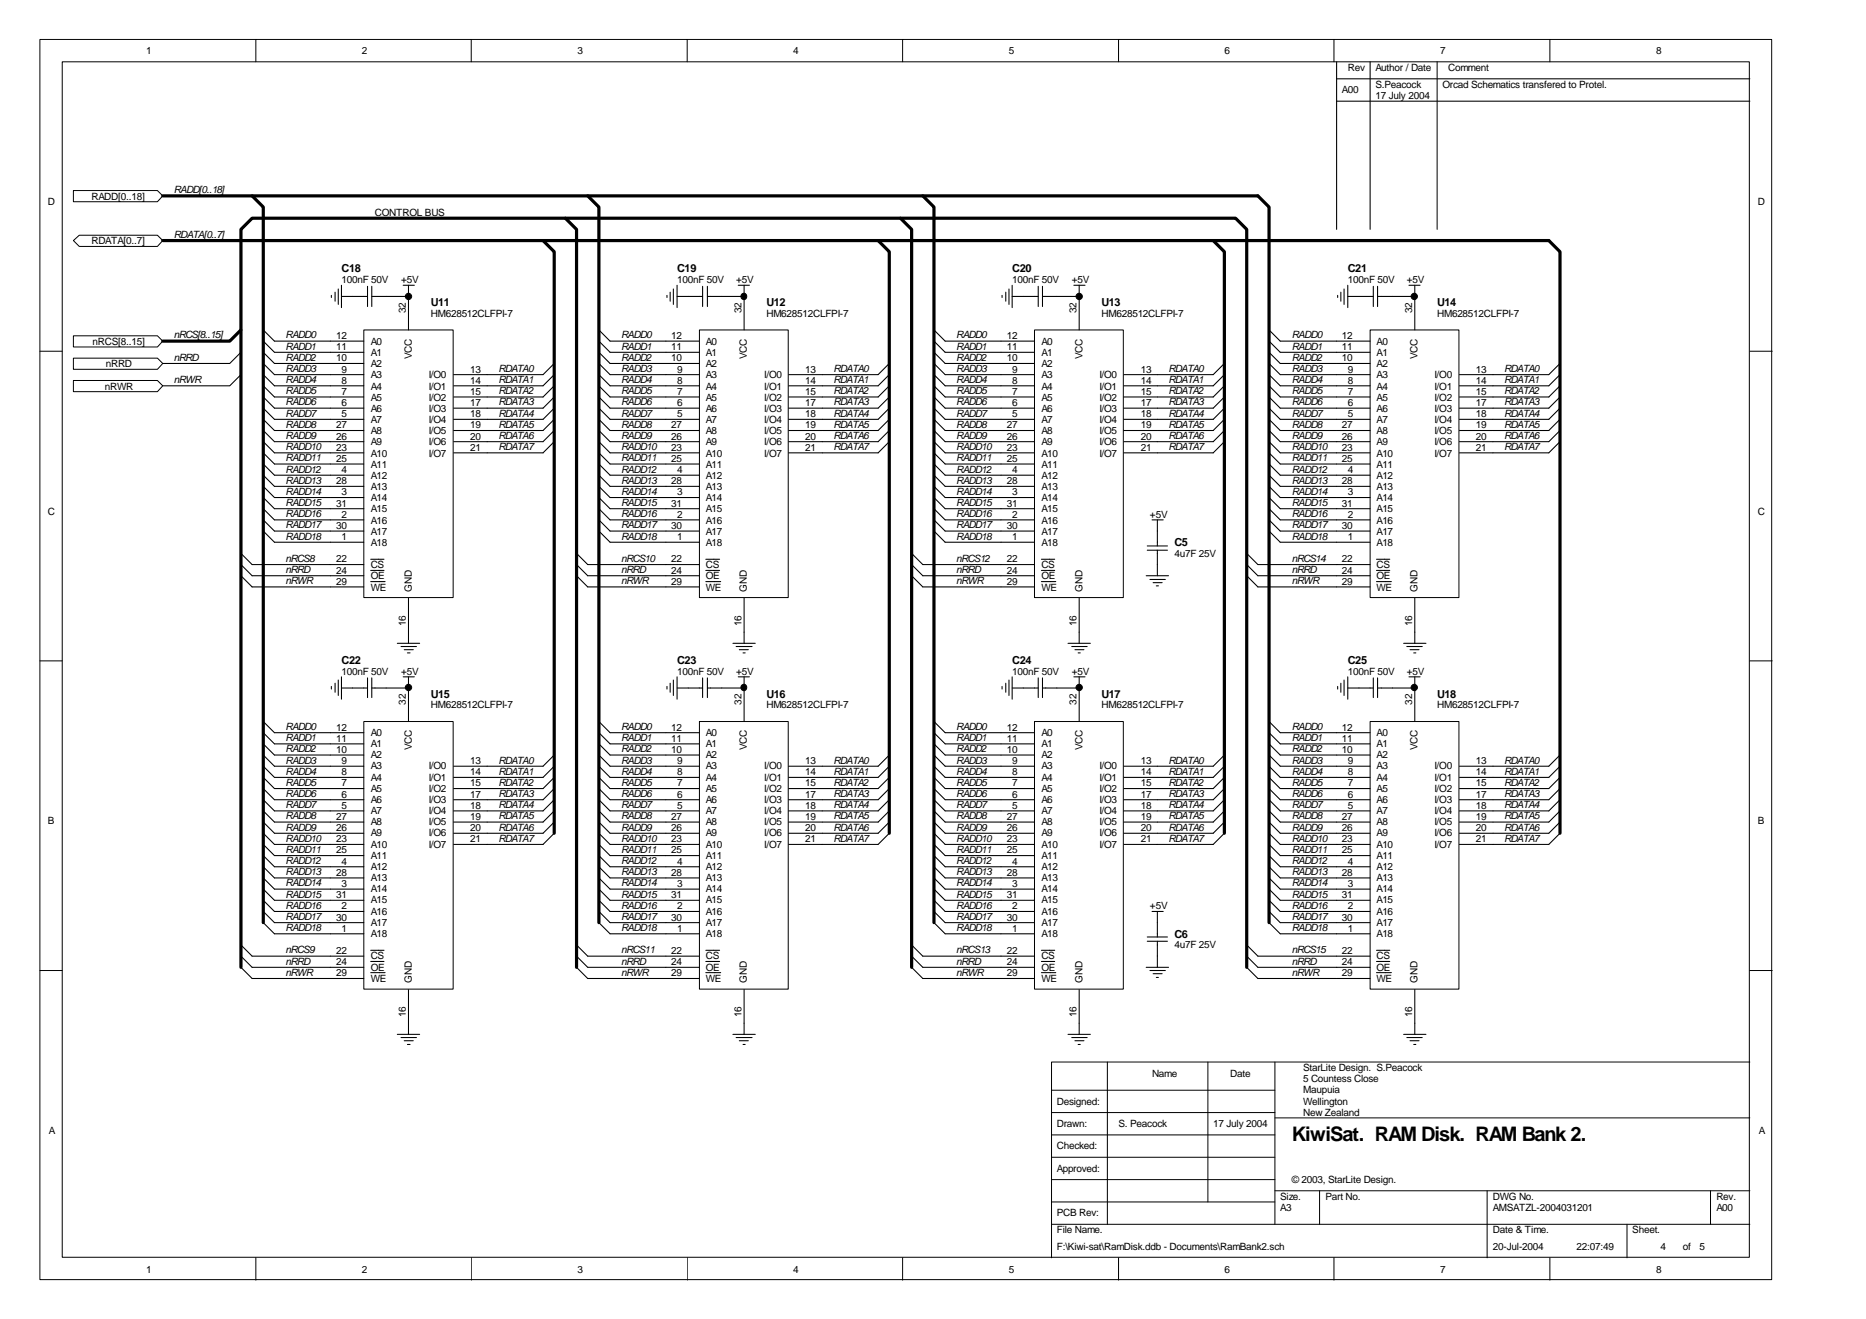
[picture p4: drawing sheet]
<svg xmlns="http://www.w3.org/2000/svg" width="297mm" height="210mm" viewBox="0 0 297 210" stroke-linecap="round" stroke-linejoin="round" font-family="sans-serif">
<g fill="none" stroke="#000" stroke-width=".16">
<path d="M6.3 6.3h275.7v197.3h-275.7zM9.9 9.8h268.6v190.3h-268.6zM40.7 6.3v3.5M75 6.3v3.5M109.4 6.3v3.5M143.7 6.3v3.5M178.1 6.3v3.5M212.3 6.3v3.5M228.8 9.8v26.7M246.7 6.3v3.5M6.3 55.9h3.6M278.6 55.9h3.5"/>
<path d="M6.3 105.2h3.6M278.6 105.2h3.5M6.3 154.4h3.6M278.6 154.4h3.5M167.4 173.5h35.5M167.4 177.1h35.5M176.3 169v25.8M192.3 169v22.3M202.9 177.9h75.7M202.9 169v25.8M278.6 169h-111.2v31.2M167.4 184.2h35.5"/>
<path d="M167.4 180.6h35.5M167.4 187.7h35.5M167.4 191.3h35.5M167.4 194.8h111.2M202.9 189.5h75.7M210.1 189.5v5.3M236.7 189.5v10.7M259 194.8v5.4M272.3 189.5v5.3M40.7 200.2v3.5M75 200.2v3.5M109.4 200.2v3.5"/>
<path d="M143.7 200.2v3.5M178.1 200.2v3.5M212.3 200.2v3.5M246.7 200.2v3.5"/>
</g>
<path d="M212.8 9.8v26.7M212.8 12.5h65.8M218.1 9.8v26.7" fill="none" stroke="#000" stroke-width=".17"/>
<g fill="#fff" stroke="#000" stroke-width=".16">
<path d="M11.7 38.3l.9-.9h12.5l.8 .9-.8 .9h-12.5z" fill-rule="evenodd"/>
<path d="M11.7 30.3h13.4l.8 .9-.8 .9h-13.4z" fill-rule="evenodd"/>
<path d="M11.7 53.4h13.4l.8 .9-.8 .9h-13.4z" fill-rule="evenodd"/>
<path d="M11.7 57h13.4l.8 .8-.8 1h-13.4z" fill-rule="evenodd"/>
<path d="M11.7 60.6h13.4l.8 .8-.8 .9h-13.4z" fill-rule="evenodd"/>
</g>
<path d="M58 52.6h14.1v42.5h-14.1z" fill="#fff"/>
<path d="M57.9 52.5h14.2v42.6h-14.2z" fill="none" stroke="#000" stroke-width=".16"/>
<g fill="none" stroke="#000" stroke-width=".17">
<path d="M41.9 52.5l1.8 1.8h14.2M41.9 54.3l1.8 1.8h14.2M41.9 56.1l1.8 1.7h14.2M41.9 57.8l1.8 1.8h14.2M41.9 59.6l1.8 1.8h14.2M52.7 47v.3M53.3 46.5v1.4M53.8 46v2.4M54.4 47.2h4.1M54.4 45.4v3.6M58.5 45.6v3.2M59.2 47.2h5.8"/>
<path d="M59.2 45.6v3.2M64.2 45.4h1.8M65 45.4v7.1M88.2 57.8l-1.8 1.8h-14.2M88.2 59.6l-1.8 1.8h-14.2M41.9 61.4l1.8 1.8h14.2M41.9 63.2l1.8 1.8h14.2M41.9 65l1.8 1.7h14.2M41.9 66.7l1.8 1.8h14.2M41.9 68.5l1.8 1.8h14.2M41.9 70.3l1.8 1.8h14.2M41.9 72.1l1.8 1.7h14.2"/>
<path d="M41.9 73.8l1.8 1.8h14.2M41.9 75.6l1.8 1.8h14.2M41.9 77.4l1.8 1.8h14.2M41.9 79.2l1.8 1.8h14.2M88.2 61.4l-1.8 1.8h-14.2M88.2 63.2l-1.8 1.8h-14.2M88.2 65l-1.8 1.7h-14.2M88.2 66.7l-1.8 1.8h-14.2M88.2 68.5l-1.8 1.8h-14.2M88.2 70.3l-1.8 1.8h-14.2M38.4 88.1l1.7 1.7h17.8M40.1 93.4h17.8"/>
<path d="M40.1 91.6h17.8M41.9 81l1.8 1.7h14.2M41.9 82.7l1.8 1.8h14.2M41.9 84.5l1.8 1.8h14.2M59 89h2.1M59 92.6h2.3M59 90.8h2.1M65 95.2v7.2M63.2 102.4h3.6M63.8 102.9h2.5M64.3 103.4h1.5M64.9 103.9h.4"/>
</g>
<path d="M25.9 38.3h220.6M25.9 31.2h174.3M40.1 31.2l1.8 1.7v113.9M86.4 38.3l1.8 1.8v92.5" fill="none" stroke="#000" stroke-width=".51"/>
<path d="M111.4 52.6h14.1v42.5h-14.1z" fill="#fff"/>
<path d="M111.3 52.5h14.2v42.6h-14.2z" fill="none" stroke="#000" stroke-width=".16"/>
<g fill="none" stroke="#000" stroke-width=".17">
<path d="M95.3 52.5l1.8 1.8h14.2M95.3 54.3l1.8 1.8h14.2M95.3 56.1l1.8 1.7h14.2M95.3 57.8l1.8 1.8h14.2M95.3 59.6l1.8 1.8h14.2M106.2 47v.3M106.7 46.5v1.4M107.2 46v2.4M107.8 47.2h4M107.8 45.4v3.6M111.8 45.6v3.2M112.6 47.2h5.8"/>
<path d="M112.6 45.6v3.2M117.5 45.4h1.8M118.4 45.4v7.1M141.6 57.8l-1.8 1.8h-14.2M141.6 59.6l-1.8 1.8h-14.2M95.3 61.4l1.8 1.8h14.2M95.3 63.2l1.8 1.8h14.2M95.3 65l1.8 1.7h14.2M95.3 66.7l1.8 1.8h14.2M95.3 68.5l1.8 1.8h14.2M95.3 70.3l1.8 1.8h14.2M95.3 72.1l1.8 1.7h14.2"/>
<path d="M95.3 73.8l1.8 1.8h14.2M95.3 75.6l1.8 1.8h14.2M95.3 77.4l1.8 1.8h14.2M95.3 79.2l1.8 1.8h14.2M141.6 61.4l-1.8 1.8h-14.2M141.6 63.2l-1.8 1.8h-14.2M141.6 65l-1.8 1.7h-14.2M141.6 66.7l-1.8 1.8h-14.2M141.6 68.5l-1.8 1.8h-14.2M141.6 70.3l-1.8 1.8h-14.2M91.8 88.1l1.8 1.7h17.7M93.6 93.4h17.7"/>
<path d="M93.6 91.6h17.7M95.3 81l1.8 1.7h14.2M95.3 82.7l1.8 1.8h14.2M95.3 84.5l1.8 1.8h14.2M112.4 89h2.2M112.4 92.6h2.3M112.4 90.8h2.2M118.4 95.2v7.2M116.7 102.4h3.5M117.2 102.9h2.5M117.7 103.4h1.4M118.3 103.9h.3"/>
</g>
<path d="M93.6 31.2l1.7 1.7v113.9M139.8 38.3l1.8 1.8v92.5" fill="none" stroke="#000" stroke-width=".51"/>
<path d="M164.8 52.6h14v42.5h-14z" fill="#fff"/>
<path d="M164.7 52.5h14.1v42.6h-14.1z" fill="none" stroke="#000" stroke-width=".16"/>
<g fill="none" stroke="#000" stroke-width=".17">
<path d="M148.7 52.5l1.8 1.8h14.2M148.7 54.3l1.8 1.8h14.2M148.7 56.1l1.8 1.7h14.2M148.7 57.8l1.8 1.8h14.2M148.7 59.6l1.8 1.8h14.2M159.5 47v.3M160.1 46.5v1.4M160.6 46v2.4M161.1 47.2h4.2M161.1 45.4v3.6M165.3 45.6v3.2M165.9 47.2h5.9"/>
<path d="M165.9 45.6v3.2M170.9 45.4h1.8M171.8 45.4v7.1M194.9 57.8l-1.8 1.8h-14.2M194.9 59.6l-1.8 1.8h-14.2M148.7 61.4l1.8 1.8h14.2M148.7 63.2l1.8 1.8h14.2M148.7 65l1.8 1.7h14.2M148.7 66.7l1.8 1.8h14.2M148.7 68.5l1.8 1.8h14.2M148.7 70.3l1.8 1.8h14.2M148.7 72.1l1.8 1.7h14.2"/>
<path d="M148.7 73.8l1.8 1.8h14.2M148.7 75.6l1.8 1.8h14.2M148.7 77.4l1.8 1.8h14.2M148.7 79.2l1.8 1.8h14.2M194.9 61.4l-1.8 1.8h-14.2M194.9 63.2l-1.8 1.8h-14.2M194.9 65l-1.8 1.7h-14.2M194.9 66.7l-1.8 1.8h-14.2M194.9 68.5l-1.8 1.8h-14.2M194.9 70.3l-1.8 1.8h-14.2M145.1 88.1l1.8 1.7h17.8M146.9 93.4h17.8"/>
<path d="M146.9 91.6h17.8M148.7 81l1.8 1.7h14.2M148.7 82.7l1.8 1.8h14.2M148.7 84.5l1.8 1.8h14.2M165.8 89h2.1M165.8 92.6h2.3M165.8 90.8h2.1M171.8 95.2v7.2M170 102.4h3.6M170.6 102.9h2.5M171.1 103.4h1.5M171.6 103.9h.4"/>
</g>
<path d="M146.9 31.2l1.8 1.7v113.9M193.1 38.3l1.8 1.8v92.5" fill="none" stroke="#000" stroke-width=".51"/>
<path d="M218.2 52.6h14v42.5h-14z" fill="#fff"/>
<path d="M218.1 52.5h14.1v42.6h-14.1z" fill="none" stroke="#000" stroke-width=".16"/>
<g fill="none" stroke="#000" stroke-width=".17">
<path d="M38.4 56.1l-1.8 1.7h-10.7M38.4 59.6l-1.8 1.8h-10.7M202 52.5l1.8 1.8h14.3M202 54.3l1.8 1.8h14.3M202 56.1l1.8 1.7h14.3M202 57.8l1.8 1.8h14.3M202 59.6l1.8 1.8h14.3M212.9 47v.3M213.4 46.5v1.4M214 46v2.4M214.5 47.2h4.1M214.5 45.4v3.6"/>
<path d="M218.6 45.6v3.2M219.3 47.2h5.9M219.3 45.6v3.2M224.3 45.4h1.8M225.2 45.4v7.1M248.3 57.8l-1.8 1.8h-14.2M248.3 59.6l-1.8 1.8h-14.2M202 61.4l1.8 1.8h14.3M202 63.2l1.8 1.8h14.3M202 65l1.8 1.7h14.3M202 66.7l1.8 1.8h14.3M202 68.5l1.8 1.8h14.3"/>
<path d="M202 70.3l1.8 1.8h14.3M202 72.1l1.8 1.7h14.3M202 73.8l1.8 1.8h14.3M202 75.6l1.8 1.8h14.3M202 77.4l1.8 1.8h14.3M202 79.2l1.8 1.8h14.3M248.3 61.4l-1.8 1.8h-14.2M248.3 63.2l-1.8 1.8h-14.2M248.3 65l-1.8 1.7h-14.2M248.3 66.7l-1.8 1.8h-14.2M248.3 68.5l-1.8 1.8h-14.2M248.3 70.3l-1.8 1.8h-14.2"/>
<path d="M38.4 89.8l1.7 1.8M38.4 91.6l1.7 1.8M91.8 89.8l1.8 1.8M91.8 91.6l1.8 1.8M145.1 89.8l1.8 1.8M145.1 91.6l1.8 1.8M198.5 88.1l1.7 1.7h17.9M198.5 91.6l1.7 1.8h17.9M198.5 89.8l1.7 1.8h17.9M202 81l1.8 1.7h14.3M202 82.7l1.8 1.8h14.3M202 84.5l1.8 1.8h14.3"/>
<path d="M219.1 89h2.1M219.1 92.6h2.4M219.1 90.8h2.1M225.2 95.2v7.2M223.4 102.4h3.6M223.9 102.9h2.5M224.5 103.4h1.4M225 103.9h.4"/>
</g>
<path d="M90 34.7l1.8 1.8v117.4M143.3 34.7l1.8 1.8v117.4M200.2 31.2l1.8 1.7v113.9M246.5 38.3l1.8 1.8v92.5M38.4 52.5l-1.8 1.8h-10.7M38.4 153.9v-117.4l1.7-1.8h156.6l1.8 1.8v117.4" fill="none" stroke="#000" stroke-width=".51"/>
<path d="M58 114.9h14.1v42.5h-14.1z" fill="#fff"/>
<path d="M57.9 114.8h14.2v42.6h-14.2z" fill="none" stroke="#000" stroke-width=".16"/>
<g fill="none" stroke="#000" stroke-width=".17">
<path d="M41.9 114.8l1.8 1.8h14.2M41.9 116.6l1.8 1.8h14.2M41.9 118.4l1.8 1.8h14.2M52.7 109.2v.5M53.3 108.7v1.5M53.8 108.2v2.5M54.4 109.5h4.1M54.4 107.7v3.6M58.5 107.9v3.1M59.2 109.5h5.8M59.2 107.9v3.1M64.2 107.7h1.8"/>
<path d="M65 107.7v7.1M41.9 120.2l1.8 1.7h14.2M41.9 121.9l1.8 1.8h14.2M41.9 123.7l1.8 1.8h14.2M41.9 125.5l1.8 1.8h14.2M41.9 127.3l1.8 1.7h14.2M41.9 129l1.8 1.8h14.2M41.9 130.8l1.8 1.8h14.2M41.9 132.6l1.8 1.8h14.2M41.9 134.4l1.8 1.8h14.2M41.9 136.2l1.8 1.7h14.2M41.9 137.9l1.8 1.8h14.2"/>
<path d="M41.9 139.7l1.8 1.8h14.2M88.2 120.2l-1.8 1.7h-14.2M88.2 121.9l-1.8 1.8h-14.2M88.2 123.7l-1.8 1.8h-14.2M88.2 125.5l-1.8 1.8h-14.2M88.2 127.3l-1.8 1.7h-14.2M88.2 129l-1.8 1.8h-14.2M88.2 130.8l-1.8 1.8h-14.2M88.2 132.6l-1.8 1.8h-14.2M38.4 150.4l1.7 1.8h17.8M40.1 155.7h17.8M40.1 153.9h17.8"/>
<path d="M41.9 141.5l1.8 1.8h14.2M41.9 143.3l1.8 1.7h14.2M41.9 145l1.8 1.8h14.2M41.9 146.8l1.8 1.8h14.2M59 151.2h2.1M59 154.8h2.3M59 153h2.1M65 157.5v7.1M63.2 164.6h3.6M63.8 165.1h2.5M64.3 165.6h1.5M64.9 166.2h.4"/>
</g>
<path d="M111.4 114.9h14.1v42.5h-14.1z" fill="#fff"/>
<path d="M111.3 114.8h14.2v42.6h-14.2z" fill="none" stroke="#000" stroke-width=".16"/>
<g fill="none" stroke="#000" stroke-width=".17">
<path d="M95.3 114.8l1.8 1.8h14.2M95.3 116.6l1.8 1.8h14.2M95.3 118.4l1.8 1.8h14.2M106.2 109.2v.5M106.7 108.7v1.5M107.2 108.2v2.5M107.8 109.5h4M107.8 107.7v3.6M111.8 107.9v3.1M112.6 109.5h5.8M112.6 107.9v3.1M117.5 107.7h1.8"/>
<path d="M118.4 107.7v7.1M95.3 120.2l1.8 1.7h14.2M95.3 121.9l1.8 1.8h14.2M95.3 123.7l1.8 1.8h14.2M95.3 125.5l1.8 1.8h14.2M95.3 127.3l1.8 1.7h14.2M95.3 129l1.8 1.8h14.2M95.3 130.8l1.8 1.8h14.2M95.3 132.6l1.8 1.8h14.2M95.3 134.4l1.8 1.8h14.2M95.3 136.2l1.8 1.7h14.2M95.3 137.9l1.8 1.8h14.2"/>
<path d="M95.3 139.7l1.8 1.8h14.2M141.6 120.2l-1.8 1.7h-14.2M141.6 121.9l-1.8 1.8h-14.2M141.6 123.7l-1.8 1.8h-14.2M141.6 125.5l-1.8 1.8h-14.2M141.6 127.3l-1.8 1.7h-14.2M141.6 129l-1.8 1.8h-14.2M141.6 130.8l-1.8 1.8h-14.2M141.6 132.6l-1.8 1.8h-14.2M91.8 150.4l1.8 1.8h17.7M93.6 155.7h17.7M93.6 153.9h17.7"/>
<path d="M95.3 141.5l1.8 1.8h14.2M95.3 143.3l1.8 1.7h14.2M95.3 145l1.8 1.8h14.2M95.3 146.8l1.8 1.8h14.2M112.4 151.2h2.2M112.4 154.8h2.3M112.4 153h2.2M118.4 157.5v7.1M116.7 164.6h3.5M117.2 165.1h2.5M117.7 165.6h1.4M118.3 166.2h.3"/>
</g>
<path d="M164.8 114.9h14v42.5h-14z" fill="#fff"/>
<path d="M164.7 114.8h14.1v42.6h-14.1z" fill="none" stroke="#000" stroke-width=".16"/>
<g fill="none" stroke="#000" stroke-width=".17">
<path d="M148.7 114.8l1.8 1.8h14.2M148.7 116.6l1.8 1.8h14.2M148.7 118.4l1.8 1.8h14.2M159.5 109.2v.5M160.1 108.7v1.5M160.6 108.2v2.5M161.1 109.5h4.2M161.1 107.7v3.6M165.3 107.9v3.1M165.9 109.5h5.9M165.9 107.9v3.1M170.9 107.7h1.8"/>
<path d="M171.8 107.7v7.1M148.7 120.2l1.8 1.7h14.2M148.7 121.9l1.8 1.8h14.2M148.7 123.7l1.8 1.8h14.2M148.7 125.5l1.8 1.8h14.2M148.7 127.3l1.8 1.7h14.2M148.7 129l1.8 1.8h14.2M148.7 130.8l1.8 1.8h14.2M148.7 132.6l1.8 1.8h14.2M148.7 134.4l1.8 1.8h14.2M148.7 136.2l1.8 1.7h14.2M148.7 137.9l1.8 1.8h14.2"/>
<path d="M148.7 139.7l1.8 1.8h14.2M194.9 120.2l-1.8 1.7h-14.2M194.9 121.9l-1.8 1.8h-14.2M194.9 123.7l-1.8 1.8h-14.2M194.9 125.5l-1.8 1.8h-14.2M194.9 127.3l-1.8 1.7h-14.2M194.9 129l-1.8 1.8h-14.2M194.9 130.8l-1.8 1.8h-14.2M194.9 132.6l-1.8 1.8h-14.2M145.1 150.4l1.8 1.8h17.8M146.9 155.7h17.8M146.9 153.9h17.8"/>
<path d="M148.7 141.5l1.8 1.8h14.2M148.7 143.3l1.8 1.7h14.2M148.7 145l1.8 1.8h14.2M148.7 146.8l1.8 1.8h14.2M165.8 151.2h2.1M165.8 154.8h2.3M165.8 153h2.1M171.8 157.5v7.1M170 164.6h3.6M170.6 165.1h2.5M171.1 165.6h1.5M171.6 166.2h.4"/>
</g>
<path d="M218.2 114.9h14v42.5h-14z" fill="#fff"/>
<path d="M218.1 114.8h14.1v42.6h-14.1z" fill="none" stroke="#000" stroke-width=".16"/>
<g fill="none" stroke="#000" stroke-width=".17">
<path d="M212.8 16.1h65.8M182.5 91.6h3.5M182.6 87.6h3.2M182.6 86.9h3.2M183 92.2h2.5M183.4 82.7h1.8M183.6 92.7h1.4M184.1 93.2h.3M184.2 82.7v4.2M184.2 87.6v4M202 114.8l1.8 1.8h14.3M202 116.6l1.8 1.8h14.3"/>
<path d="M202 118.4l1.8 1.8h14.3M212.9 109.2v.5M213.4 108.7v1.5M214 108.2v2.5M214.5 109.5h4.1M214.5 107.7v3.6M218.6 107.9v3.1M219.3 109.5h5.9M219.3 107.9v3.1M224.3 107.7h1.8M225.2 107.7v7.1M202 120.2l1.8 1.7h14.3"/>
<path d="M202 121.9l1.8 1.8h14.3M202 123.7l1.8 1.8h14.3M202 125.5l1.8 1.8h14.3M202 127.3l1.8 1.7h14.3M202 129l1.8 1.8h14.3M202 130.8l1.8 1.8h14.3M202 132.6l1.8 1.8h14.3M202 134.4l1.8 1.8h14.3M202 136.2l1.8 1.7h14.3M202 137.9l1.8 1.8h14.3M202 139.7l1.8 1.8h14.3M248.3 120.2l-1.8 1.7h-14.2"/>
<path d="M248.3 121.9l-1.8 1.8h-14.2M248.3 123.7l-1.8 1.8h-14.2M248.3 125.5l-1.8 1.8h-14.2M248.3 127.3l-1.8 1.7h-14.2M248.3 129l-1.8 1.8h-14.2M248.3 130.8l-1.8 1.8h-14.2M248.3 132.6l-1.8 1.8h-14.2M38.4 152.2l1.7 1.7M38.4 153.9l1.7 1.8M91.8 152.2l1.8 1.7M91.8 153.9l1.8 1.8M145.1 152.2l1.8 1.7"/>
<path d="M145.1 153.9l1.8 1.8M182.5 153.9h3.5M182.6 149.8h3.2M182.6 149.1h3.2M183 154.4h2.5M183.4 145h1.8M183.6 155h1.4M184.1 155.5h.3M184.2 145v4.1M184.2 149.8v4.1M198.5 150.4l1.7 1.8h17.9M198.5 153.9l1.7 1.8h17.9"/>
<path d="M198.5 152.2l1.7 1.7h17.9M202 141.5l1.8 1.8h14.3M202 143.3l1.8 1.7h14.3M202 145l1.8 1.8h14.3M202 146.8l1.8 1.8h14.3M219.1 151.2h2.1M219.1 154.8h2.4M219.1 153h2.1M225.2 157.5v7.1M223.4 164.6h3.6M223.9 165.1h2.5M224.5 165.6h1.4"/>
<path d="M225 166.2h.4"/>
</g>
<g fill="#000" stroke="#000" stroke-width=".16">
<circle cx="65" cy="47.2" r=".5"/>
<circle cx="118.4" cy="47.2" r=".49"/>
<circle cx="171.8" cy="47.2" r=".5"/>
<circle cx="225.1" cy="47.2" r=".5"/>
<circle cx="65" cy="109.4" r=".5"/>
<circle cx="118.4" cy="109.4" r=".49"/>
<circle cx="171.8" cy="109.4" r=".5"/>
<circle cx="225.1" cy="109.4" r=".5"/>
</g>
<text font-size="3.2" x="205.7" y="181.5">KiwiSat. RAM Disk. RAM Bank 2.</text>
<g font-size="1.8">
<text x="54.4" y="43.4">C18</text>
<text x="107.8" y="43.4">C19</text>
<text x="161.1" y="43.4">C20</text>
<text x="214.5" y="43.4">C21</text>
<text x="68.6" y="48.7">U11</text>
<text x="122" y="48.7">U12</text>
<text x="175.3" y="48.7">U13</text>
<text x="228.8" y="48.7">U14</text>
<text x="186.9" y="87">C5</text>
<text x="54.4" y="105.7">C22</text>
<text x="107.8" y="105.7">C23</text>
<text x="161.1" y="105.7">C24</text>
<text x="214.5" y="105.7">C25</text>
<text x="68.6" y="111">U15</text>
<text x="122" y="111">U16</text>
<text x="175.3" y="111">U17</text>
<text x="228.8" y="111">U18</text>
<text x="186.9" y="149.2">C6</text>
</g>
<g font-size="1.6">
<text x="23.3" y="8.7">1</text>
<text x="57.6" y="8.7">2</text>
<text x="91.9" y="8.7">3</text>
<text x="126.2" y="8.7">4</text>
<text x="160.6" y="8.7">5</text>
<text x="194.9" y="8.7">6</text>
<text x="214.5" y="11.3">Rev</text>
<text x="218.9" y="11.3">Author / Date</text>
<text x="229.3" y="8.7">7</text>
<text x="230.5" y="11.3">Comment</text>
<text x="263.7" y="8.7">8</text>
<text x="213.6" y="14.8">A00</text>
<text x="218.9" y="14">S.Peacock</text>
<text x="218.9" y="15.8">17 July 2004</text>
<text x="229.6" y="14">Orcad Schematics transfered to Protel.</text>
<text x="7.6" y="32.6">D</text>
<text x="14.6" y="31.8">RADD[0..18]</text>
<text x="27.7" y="30.7">RADD[0..18]</text>
<text x="59.7" y="34.4">CONTROL BUS</text>
<text x="279.8" y="32.6">D</text>
<text x="14.6" y="38.9">RDATA[0..7]</text>
<text x="27.7" y="37.9">RDATA[0..7]</text>
<text x="54.4" y="45.1">100nF 50V</text>
<text x="63.8" y="45.1">+5V</text>
<text x="107.8" y="45.1">100nF 50V</text>
<text x="117.2" y="45.1">+5V</text>
<text x="161.1" y="45.1">100nF 50V</text>
<text x="170.6" y="45.1">+5V</text>
<text x="214.5" y="45.1">100nF 50V</text>
<text x="223.9" y="45.1">+5V</text>
<text x="27.7" y="53.9">nRCS[8..15]</text>
<text x="45.5" y="53.9">RADD0</text>
<text x="53.5" y="53.9">12</text>
<text x="64.6" y="49.9" transform="rotate(-90 64.6 49.9)">32</text>
<text x="68.6" y="50.4">HM628512CLFPI-7</text>
<text x="98.9" y="53.9">RADD0</text>
<text x="106.8" y="53.9">12</text>
<text x="118" y="49.9" transform="rotate(-90 118 49.9)">32</text>
<text x="122" y="50.4">HM628512CLFPI-7</text>
<text x="152.2" y="53.9">RADD0</text>
<text x="160.3" y="53.9">12</text>
<text x="171.4" y="49.9" transform="rotate(-90 171.4 49.9)">32</text>
<text x="175.3" y="50.4">HM628512CLFPI-7</text>
<text x="205.7" y="53.9">RADD0</text>
<text x="213.6" y="53.9">12</text>
<text x="224.8" y="49.9" transform="rotate(-90 224.8 49.9)">32</text>
<text x="228.8" y="50.4">HM628512CLFPI-7</text>
<text x="14.7" y="54.9">nRCS[8..15]</text>
<text x="16.8" y="58.4">nRRD</text>
<text x="27.7" y="57.4">nRRD</text>
<text x="45.5" y="55.6">RADD1</text>
<text x="45.5" y="57.4">RADD2</text>
<text x="45.5" y="59.2">RADD3</text>
<text x="53.5" y="55.7">11</text>
<text x="53.5" y="57.5">10</text>
<text x="54.4" y="59.3">9</text>
<text x="59" y="54.9">A0</text>
<text x="59" y="56.7">A1</text>
<text x="59" y="58.4">A2</text>
<text x="65.5" y="57.2" transform="rotate(-90 65.5 57.2)">VCC</text>
<text x="74.8" y="59.3">13</text>
<text x="79.3" y="59.2">RDATA0</text>
<text x="98.9" y="55.6">RADD1</text>
<text x="98.9" y="57.4">RADD2</text>
<text x="98.9" y="59.2">RADD3</text>
<text x="106.8" y="55.7">11</text>
<text x="106.8" y="57.5">10</text>
<text x="107.8" y="59.3">9</text>
<text x="112.4" y="54.9">A0</text>
<text x="112.4" y="56.7">A1</text>
<text x="112.4" y="58.4">A2</text>
<text x="118.9" y="57.2" transform="rotate(-90 118.9 57.2)">VCC</text>
<text x="128.2" y="59.3">13</text>
<text x="132.7" y="59.2">RDATA0</text>
<text x="152.2" y="55.6">RADD1</text>
<text x="152.2" y="57.4">RADD2</text>
<text x="152.2" y="59.2">RADD3</text>
<text x="160.3" y="55.7">11</text>
<text x="160.3" y="57.5">10</text>
<text x="161.1" y="59.3">9</text>
<text x="165.8" y="54.9">A0</text>
<text x="165.8" y="56.7">A1</text>
<text x="165.8" y="58.4">A2</text>
<text x="172.3" y="57.2" transform="rotate(-90 172.3 57.2)">VCC</text>
<text x="181.6" y="59.3">13</text>
<text x="186" y="59.2">RDATA0</text>
<text x="205.7" y="55.6">RADD1</text>
<text x="205.7" y="57.4">RADD2</text>
<text x="205.7" y="59.2">RADD3</text>
<text x="213.6" y="55.7">11</text>
<text x="213.6" y="57.5">10</text>
<text x="214.5" y="59.3">9</text>
<text x="219.1" y="54.9">A0</text>
<text x="219.1" y="56.7">A1</text>
<text x="219.1" y="58.4">A2</text>
<text x="225.6" y="57.2" transform="rotate(-90 225.6 57.2)">VCC</text>
<text x="234.9" y="59.3">13</text>
<text x="239.4" y="59.2">RDATA0</text>
<text x="16.7" y="62">nRWR</text>
<text x="27.7" y="61">nRWR</text>
<text x="45.5" y="61">RADD4</text>
<text x="45.5" y="62.8">RADD5</text>
<text x="45.5" y="64.5">RADD6</text>
<text x="54.4" y="61.1">8</text>
<text x="54.4" y="62.8">7</text>
<text x="54.4" y="64.6">6</text>
<text x="59" y="60.2">A3</text>
<text x="59" y="62">A4</text>
<text x="59" y="63.8">A5</text>
<text x="59" y="65.5">A6</text>
<text x="68.2" y="60.2">I/O0</text>
<text x="68.2" y="62">I/O1</text>
<text x="68.2" y="63.8">I/O2</text>
<text x="68.2" y="65.5">I/O3</text>
<text x="74.8" y="61.1">14</text>
<text x="74.8" y="62.8">15</text>
<text x="74.8" y="64.6">17</text>
<text x="79.3" y="61">RDATA1</text>
<text x="79.3" y="62.8">RDATA2</text>
<text x="79.3" y="64.5">RDATA3</text>
<text x="98.9" y="61">RADD4</text>
<text x="98.9" y="62.8">RADD5</text>
<text x="98.9" y="64.5">RADD6</text>
<text x="107.8" y="61.1">8</text>
<text x="107.8" y="62.8">7</text>
<text x="107.8" y="64.6">6</text>
<text x="112.4" y="60.2">A3</text>
<text x="112.4" y="62">A4</text>
<text x="112.4" y="63.8">A5</text>
<text x="112.4" y="65.5">A6</text>
<text x="121.7" y="60.2">I/O0</text>
<text x="121.7" y="62">I/O1</text>
<text x="121.7" y="63.8">I/O2</text>
<text x="121.7" y="65.5">I/O3</text>
<text x="128.2" y="61.1">14</text>
<text x="128.2" y="62.8">15</text>
<text x="128.2" y="64.6">17</text>
<text x="132.7" y="61">RDATA1</text>
<text x="132.7" y="62.8">RDATA2</text>
<text x="132.7" y="64.5">RDATA3</text>
<text x="152.2" y="61">RADD4</text>
<text x="152.2" y="62.8">RADD5</text>
<text x="152.2" y="64.5">RADD6</text>
<text x="161.1" y="61.1">8</text>
<text x="161.1" y="62.8">7</text>
<text x="161.1" y="64.6">6</text>
<text x="165.8" y="60.2">A3</text>
<text x="165.8" y="62">A4</text>
<text x="165.8" y="63.8">A5</text>
<text x="165.8" y="65.5">A6</text>
<text x="175" y="60.2">I/O0</text>
<text x="175" y="62">I/O1</text>
<text x="175" y="63.8">I/O2</text>
<text x="175" y="65.5">I/O3</text>
<text x="181.6" y="61.1">14</text>
<text x="181.6" y="62.8">15</text>
<text x="181.6" y="64.6">17</text>
<text x="186" y="61">RDATA1</text>
<text x="186" y="62.8">RDATA2</text>
<text x="186" y="64.5">RDATA3</text>
<text x="205.7" y="61">RADD4</text>
<text x="205.7" y="62.8">RADD5</text>
<text x="205.7" y="64.5">RADD6</text>
<text x="214.5" y="61.1">8</text>
<text x="214.5" y="62.8">7</text>
<text x="214.5" y="64.6">6</text>
<text x="219.1" y="60.2">A3</text>
<text x="219.1" y="62">A4</text>
<text x="219.1" y="63.8">A5</text>
<text x="219.1" y="65.5">A6</text>
<text x="228.3" y="60.2">I/O0</text>
<text x="228.3" y="62">I/O1</text>
<text x="228.3" y="63.8">I/O2</text>
<text x="228.3" y="65.5">I/O3</text>
<text x="234.9" y="61.1">14</text>
<text x="234.9" y="62.8">15</text>
<text x="234.9" y="64.6">17</text>
<text x="239.4" y="61">RDATA1</text>
<text x="239.4" y="62.8">RDATA2</text>
<text x="239.4" y="64.5">RDATA3</text>
<text x="45.5" y="66.3">RADD7</text>
<text x="45.5" y="68.1">RADD8</text>
<text x="45.5" y="69.9">RADD9</text>
<text x="45.5" y="71.6">RADD10</text>
<text x="53.5" y="68.2">27</text>
<text x="53.5" y="69.9">26</text>
<text x="53.5" y="71.7">23</text>
<text x="54.4" y="66.4">5</text>
<text x="59" y="67.3">A7</text>
<text x="59" y="69.1">A8</text>
<text x="59" y="70.9">A9</text>
<text x="68.2" y="67.3">I/O4</text>
<text x="68.2" y="69.1">I/O5</text>
<text x="68.2" y="70.9">I/O6</text>
<text x="74.8" y="66.4">18</text>
<text x="74.8" y="68.2">19</text>
<text x="74.8" y="69.9">20</text>
<text x="74.8" y="71.7">21</text>
<text x="79.3" y="66.3">RDATA4</text>
<text x="79.3" y="68.1">RDATA5</text>
<text x="79.3" y="69.9">RDATA6</text>
<text x="79.3" y="71.6">RDATA7</text>
<text x="98.9" y="66.3">RADD7</text>
<text x="98.9" y="68.1">RADD8</text>
<text x="98.9" y="69.9">RADD9</text>
<text x="98.9" y="71.6">RADD10</text>
<text x="106.8" y="68.2">27</text>
<text x="106.8" y="69.9">26</text>
<text x="106.8" y="71.7">23</text>
<text x="107.8" y="66.4">5</text>
<text x="112.4" y="67.3">A7</text>
<text x="112.4" y="69.1">A8</text>
<text x="112.4" y="70.9">A9</text>
<text x="121.7" y="67.3">I/O4</text>
<text x="121.7" y="69.1">I/O5</text>
<text x="121.7" y="70.9">I/O6</text>
<text x="128.2" y="66.4">18</text>
<text x="128.2" y="68.2">19</text>
<text x="128.2" y="69.9">20</text>
<text x="128.2" y="71.7">21</text>
<text x="132.7" y="66.3">RDATA4</text>
<text x="132.7" y="68.1">RDATA5</text>
<text x="132.7" y="69.9">RDATA6</text>
<text x="132.7" y="71.6">RDATA7</text>
<text x="152.2" y="66.3">RADD7</text>
<text x="152.2" y="68.1">RADD8</text>
<text x="152.2" y="69.9">RADD9</text>
<text x="152.2" y="71.6">RADD10</text>
<text x="160.3" y="68.2">27</text>
<text x="160.3" y="69.9">26</text>
<text x="160.3" y="71.7">23</text>
<text x="161.1" y="66.4">5</text>
<text x="165.8" y="67.3">A7</text>
<text x="165.8" y="69.1">A8</text>
<text x="165.8" y="70.9">A9</text>
<text x="175" y="67.3">I/O4</text>
<text x="175" y="69.1">I/O5</text>
<text x="175" y="70.9">I/O6</text>
<text x="181.6" y="66.4">18</text>
<text x="181.6" y="68.2">19</text>
<text x="181.6" y="69.9">20</text>
<text x="181.6" y="71.7">21</text>
<text x="186" y="66.3">RDATA4</text>
<text x="186" y="68.1">RDATA5</text>
<text x="186" y="69.9">RDATA6</text>
<text x="186" y="71.6">RDATA7</text>
<text x="205.7" y="66.3">RADD7</text>
<text x="205.7" y="68.1">RADD8</text>
<text x="205.7" y="69.9">RADD9</text>
<text x="205.7" y="71.6">RADD10</text>
<text x="213.6" y="68.2">27</text>
<text x="213.6" y="69.9">26</text>
<text x="213.6" y="71.7">23</text>
<text x="214.5" y="66.4">5</text>
<text x="219.1" y="67.3">A7</text>
<text x="219.1" y="69.1">A8</text>
<text x="219.1" y="70.9">A9</text>
<text x="228.3" y="67.3">I/O4</text>
<text x="228.3" y="69.1">I/O5</text>
<text x="228.3" y="70.9">I/O6</text>
<text x="234.9" y="66.4">18</text>
<text x="234.9" y="68.2">19</text>
<text x="234.9" y="69.9">20</text>
<text x="234.9" y="71.7">21</text>
<text x="239.4" y="66.3">RDATA4</text>
<text x="239.4" y="68.1">RDATA5</text>
<text x="239.4" y="69.9">RDATA6</text>
<text x="239.4" y="71.6">RDATA7</text>
<text x="45.5" y="73.4">RADD11</text>
<text x="45.5" y="75.2">RADD12</text>
<text x="45.5" y="77">RADD13</text>
<text x="53.5" y="73.5">25</text>
<text x="53.5" y="77.1">28</text>
<text x="54.4" y="75.3">4</text>
<text x="59" y="72.7">A10</text>
<text x="59" y="74.4">A11</text>
<text x="59" y="76.2">A12</text>
<text x="59" y="78">A13</text>
<text x="68.2" y="72.7">I/O7</text>
<text x="98.9" y="73.4">RADD11</text>
<text x="98.9" y="75.2">RADD12</text>
<text x="98.9" y="77">RADD13</text>
<text x="106.8" y="73.5">25</text>
<text x="106.8" y="77.1">28</text>
<text x="107.8" y="75.3">4</text>
<text x="112.4" y="72.7">A10</text>
<text x="112.4" y="74.4">A11</text>
<text x="112.4" y="76.2">A12</text>
<text x="112.4" y="78">A13</text>
<text x="121.7" y="72.7">I/O7</text>
<text x="152.2" y="73.4">RADD11</text>
<text x="152.2" y="75.2">RADD12</text>
<text x="152.2" y="77">RADD13</text>
<text x="160.3" y="73.5">25</text>
<text x="160.3" y="77.1">28</text>
<text x="161.1" y="75.3">4</text>
<text x="165.8" y="72.7">A10</text>
<text x="165.8" y="74.4">A11</text>
<text x="165.8" y="76.2">A12</text>
<text x="165.8" y="78">A13</text>
<text x="175" y="72.7">I/O7</text>
<text x="205.7" y="73.4">RADD11</text>
<text x="205.7" y="75.2">RADD12</text>
<text x="205.7" y="77">RADD13</text>
<text x="213.6" y="73.5">25</text>
<text x="213.6" y="77.1">28</text>
<text x="214.5" y="75.3">4</text>
<text x="219.1" y="72.7">A10</text>
<text x="219.1" y="74.4">A11</text>
<text x="219.1" y="76.2">A12</text>
<text x="219.1" y="78">A13</text>
<text x="228.3" y="72.7">I/O7</text>
<text x="7.6" y="81.9">C</text>
<text x="45.5" y="78.8">RADD14</text>
<text x="45.5" y="80.5">RADD15</text>
<text x="45.5" y="82.3">RADD16</text>
<text x="53.5" y="80.6">31</text>
<text x="54.4" y="78.8">3</text>
<text x="54.4" y="82.4">2</text>
<text x="59" y="79.8">A14</text>
<text x="59" y="81.5">A15</text>
<text x="59" y="83.3">A16</text>
<text x="98.9" y="78.8">RADD14</text>
<text x="98.9" y="80.5">RADD15</text>
<text x="98.9" y="82.3">RADD16</text>
<text x="106.8" y="80.6">31</text>
<text x="107.8" y="78.8">3</text>
<text x="107.8" y="82.4">2</text>
<text x="112.4" y="79.8">A14</text>
<text x="112.4" y="81.5">A15</text>
<text x="112.4" y="83.3">A16</text>
<text x="152.2" y="78.8">RADD14</text>
<text x="152.2" y="80.5">RADD15</text>
<text x="152.2" y="82.3">RADD16</text>
<text x="160.3" y="80.6">31</text>
<text x="161.1" y="78.8">3</text>
<text x="161.1" y="82.4">2</text>
<text x="165.8" y="79.8">A14</text>
<text x="165.8" y="81.5">A15</text>
<text x="165.8" y="83.3">A16</text>
<text x="183" y="82.4">+5V</text>
<text x="205.7" y="78.8">RADD14</text>
<text x="205.7" y="80.5">RADD15</text>
<text x="205.7" y="82.3">RADD16</text>
<text x="213.6" y="80.6">31</text>
<text x="214.5" y="78.8">3</text>
<text x="214.5" y="82.4">2</text>
<text x="219.1" y="79.8">A14</text>
<text x="219.1" y="81.5">A15</text>
<text x="219.1" y="83.3">A16</text>
<text x="279.8" y="81.9">C</text>
<text x="45.5" y="84.1">RADD17</text>
<text x="45.5" y="85.9">RADD18</text>
<text x="45.5" y="89.4">nRCS8</text>
<text x="53.5" y="89.5">22</text>
<text x="53.5" y="84.2">30</text>
<text x="54.4" y="86">1</text>
<text x="59" y="85.1">A17</text>
<text x="59" y="86.9">A18</text>
<text x="98.9" y="84.1">RADD17</text>
<text x="98.9" y="85.9">RADD18</text>
<text x="98.9" y="89.4">nRCS10</text>
<text x="106.8" y="89.5">22</text>
<text x="106.8" y="84.2">30</text>
<text x="107.8" y="86">1</text>
<text x="112.4" y="85.1">A17</text>
<text x="112.4" y="86.9">A18</text>
<text x="152.2" y="84.1">RADD17</text>
<text x="152.2" y="85.9">RADD18</text>
<text x="152.2" y="89.4">nRCS12</text>
<text x="160.3" y="89.5">22</text>
<text x="160.3" y="84.2">30</text>
<text x="161.1" y="86">1</text>
<text x="165.8" y="85.1">A17</text>
<text x="165.8" y="86.9">A18</text>
<text x="186.9" y="88.7">4u7F 25V</text>
<text x="205.7" y="89.4">nRCS14</text>
<text x="205.7" y="84.1">RADD17</text>
<text x="205.7" y="85.9">RADD18</text>
<text x="213.6" y="89.5">22</text>
<text x="213.6" y="84.2">30</text>
<text x="214.5" y="86">1</text>
<text x="219.1" y="85.1">A17</text>
<text x="219.1" y="86.9">A18</text>
<text x="45.5" y="91.2">nRRD</text>
<text x="45.5" y="93">nRWR</text>
<text x="53.5" y="93.1">29</text>
<text x="53.5" y="91.3">24</text>
<text x="59" y="90.4">CS</text>
<text x="59" y="94">WE</text>
<text x="59" y="92.2">OE</text>
<text x="65.5" y="94.2" transform="rotate(-90 65.5 94.2)">GND</text>
<text x="98.9" y="91.2">nRRD</text>
<text x="98.9" y="93">nRWR</text>
<text x="106.8" y="93.1">29</text>
<text x="106.8" y="91.3">24</text>
<text x="112.4" y="90.4">CS</text>
<text x="112.4" y="94">WE</text>
<text x="112.4" y="92.2">OE</text>
<text x="118.9" y="94.2" transform="rotate(-90 118.9 94.2)">GND</text>
<text x="152.2" y="91.2">nRRD</text>
<text x="152.2" y="93">nRWR</text>
<text x="160.3" y="93.1">29</text>
<text x="160.3" y="91.3">24</text>
<text x="165.8" y="90.4">CS</text>
<text x="165.8" y="94">WE</text>
<text x="165.8" y="92.2">OE</text>
<text x="172.3" y="94.2" transform="rotate(-90 172.3 94.2)">GND</text>
<text x="205.7" y="91.2">nRRD</text>
<text x="205.7" y="93">nRWR</text>
<text x="213.6" y="93.1">29</text>
<text x="213.6" y="91.3">24</text>
<text x="219.1" y="90.4">CS</text>
<text x="219.1" y="94">WE</text>
<text x="219.1" y="92.2">OE</text>
<text x="225.6" y="94.2" transform="rotate(-90 225.6 94.2)">GND</text>
<text x="64.6" y="99.7" transform="rotate(-90 64.6 99.7)">16</text>
<text x="118" y="99.7" transform="rotate(-90 118 99.7)">16</text>
<text x="171.4" y="99.7" transform="rotate(-90 171.4 99.7)">16</text>
<text x="224.8" y="99.7" transform="rotate(-90 224.8 99.7)">16</text>
<text x="54.4" y="107.4">100nF 50V</text>
<text x="63.8" y="107.4">+5V</text>
<text x="107.8" y="107.4">100nF 50V</text>
<text x="117.2" y="107.4">+5V</text>
<text x="161.1" y="107.4">100nF 50V</text>
<text x="170.6" y="107.4">+5V</text>
<text x="214.5" y="107.4">100nF 50V</text>
<text x="223.9" y="107.4">+5V</text>
<text x="64.6" y="112.1" transform="rotate(-90 64.6 112.1)">32</text>
<text x="68.6" y="112.7">HM628512CLFPI-7</text>
<text x="118" y="112.1" transform="rotate(-90 118 112.1)">32</text>
<text x="122" y="112.7">HM628512CLFPI-7</text>
<text x="171.4" y="112.1" transform="rotate(-90 171.4 112.1)">32</text>
<text x="175.3" y="112.7">HM628512CLFPI-7</text>
<text x="224.8" y="112.1" transform="rotate(-90 224.8 112.1)">32</text>
<text x="228.8" y="112.7">HM628512CLFPI-7</text>
<text x="45.5" y="116.2">RADD0</text>
<text x="45.5" y="118">RADD1</text>
<text x="45.5" y="119.7">RADD2</text>
<text x="53.5" y="116.3">12</text>
<text x="53.5" y="118">11</text>
<text x="53.5" y="119.8">10</text>
<text x="59" y="117.1">A0</text>
<text x="59" y="118.9">A1</text>
<text x="65.5" y="119.4" transform="rotate(-90 65.5 119.4)">VCC</text>
<text x="98.9" y="116.2">RADD0</text>
<text x="98.9" y="118">RADD1</text>
<text x="98.9" y="119.7">RADD2</text>
<text x="106.8" y="116.3">12</text>
<text x="106.8" y="118">11</text>
<text x="106.8" y="119.8">10</text>
<text x="112.4" y="117.1">A0</text>
<text x="112.4" y="118.9">A1</text>
<text x="118.9" y="119.4" transform="rotate(-90 118.9 119.4)">VCC</text>
<text x="152.2" y="116.2">RADD0</text>
<text x="152.2" y="118">RADD1</text>
<text x="152.2" y="119.7">RADD2</text>
<text x="160.3" y="116.3">12</text>
<text x="160.3" y="118">11</text>
<text x="160.3" y="119.8">10</text>
<text x="165.8" y="117.1">A0</text>
<text x="165.8" y="118.9">A1</text>
<text x="172.3" y="119.4" transform="rotate(-90 172.3 119.4)">VCC</text>
<text x="205.7" y="116.2">RADD0</text>
<text x="205.7" y="118">RADD1</text>
<text x="205.7" y="119.7">RADD2</text>
<text x="213.6" y="116.3">12</text>
<text x="213.6" y="118">11</text>
<text x="213.6" y="119.8">10</text>
<text x="219.1" y="117.1">A0</text>
<text x="219.1" y="118.9">A1</text>
<text x="225.6" y="119.4" transform="rotate(-90 225.6 119.4)">VCC</text>
<text x="45.5" y="121.5">RADD3</text>
<text x="45.5" y="123.3">RADD4</text>
<text x="45.5" y="125.1">RADD5</text>
<text x="54.4" y="121.6">9</text>
<text x="54.4" y="123.4">8</text>
<text x="54.4" y="125.2">7</text>
<text x="59" y="120.7">A2</text>
<text x="59" y="122.4">A3</text>
<text x="59" y="124.2">A4</text>
<text x="59" y="126">A5</text>
<text x="68.2" y="122.4">I/O0</text>
<text x="68.2" y="124.2">I/O1</text>
<text x="68.2" y="126">I/O2</text>
<text x="74.8" y="121.6">13</text>
<text x="74.8" y="123.4">14</text>
<text x="74.8" y="125.2">15</text>
<text x="79.3" y="121.5">RDATA0</text>
<text x="79.3" y="123.3">RDATA1</text>
<text x="79.3" y="125.1">RDATA2</text>
<text x="98.9" y="121.5">RADD3</text>
<text x="98.9" y="123.3">RADD4</text>
<text x="98.9" y="125.1">RADD5</text>
<text x="107.8" y="121.6">9</text>
<text x="107.8" y="123.4">8</text>
<text x="107.8" y="125.2">7</text>
<text x="112.4" y="120.7">A2</text>
<text x="112.4" y="122.4">A3</text>
<text x="112.4" y="124.2">A4</text>
<text x="112.4" y="126">A5</text>
<text x="121.7" y="122.4">I/O0</text>
<text x="121.7" y="124.2">I/O1</text>
<text x="121.7" y="126">I/O2</text>
<text x="128.2" y="121.6">13</text>
<text x="128.2" y="123.4">14</text>
<text x="128.2" y="125.2">15</text>
<text x="132.7" y="121.5">RDATA0</text>
<text x="132.7" y="123.3">RDATA1</text>
<text x="132.7" y="125.1">RDATA2</text>
<text x="152.2" y="121.5">RADD3</text>
<text x="152.2" y="123.3">RADD4</text>
<text x="152.2" y="125.1">RADD5</text>
<text x="161.1" y="121.6">9</text>
<text x="161.1" y="123.4">8</text>
<text x="161.1" y="125.2">7</text>
<text x="165.8" y="120.7">A2</text>
<text x="165.8" y="122.4">A3</text>
<text x="165.8" y="124.2">A4</text>
<text x="165.8" y="126">A5</text>
<text x="175" y="122.4">I/O0</text>
<text x="175" y="124.2">I/O1</text>
<text x="175" y="126">I/O2</text>
<text x="181.6" y="121.6">13</text>
<text x="181.6" y="123.4">14</text>
<text x="181.6" y="125.2">15</text>
<text x="186" y="121.5">RDATA0</text>
<text x="186" y="123.3">RDATA1</text>
<text x="186" y="125.1">RDATA2</text>
<text x="205.7" y="121.5">RADD3</text>
<text x="205.7" y="123.3">RADD4</text>
<text x="205.7" y="125.1">RADD5</text>
<text x="214.5" y="121.6">9</text>
<text x="214.5" y="123.4">8</text>
<text x="214.5" y="125.2">7</text>
<text x="219.1" y="120.7">A2</text>
<text x="219.1" y="122.4">A3</text>
<text x="219.1" y="124.2">A4</text>
<text x="219.1" y="126">A5</text>
<text x="228.3" y="122.4">I/O0</text>
<text x="228.3" y="124.2">I/O1</text>
<text x="228.3" y="126">I/O2</text>
<text x="234.9" y="121.6">13</text>
<text x="234.9" y="123.4">14</text>
<text x="234.9" y="125.2">15</text>
<text x="239.4" y="121.5">RDATA0</text>
<text x="239.4" y="123.3">RDATA1</text>
<text x="239.4" y="125.1">RDATA2</text>
<text x="7.6" y="131.2">B</text>
<text x="45.5" y="126.8">RADD6</text>
<text x="45.5" y="128.6">RADD7</text>
<text x="45.5" y="130.4">RADD8</text>
<text x="53.5" y="130.5">27</text>
<text x="54.4" y="126.9">6</text>
<text x="54.4" y="128.7">5</text>
<text x="59" y="127.8">A6</text>
<text x="59" y="129.6">A7</text>
<text x="59" y="131.3">A8</text>
<text x="68.2" y="127.8">I/O3</text>
<text x="68.2" y="129.6">I/O4</text>
<text x="68.2" y="131.3">I/O5</text>
<text x="74.8" y="126.9">17</text>
<text x="74.8" y="128.7">18</text>
<text x="74.8" y="130.5">19</text>
<text x="79.3" y="126.8">RDATA3</text>
<text x="79.3" y="128.6">RDATA4</text>
<text x="79.3" y="130.4">RDATA5</text>
<text x="98.9" y="126.8">RADD6</text>
<text x="98.9" y="128.6">RADD7</text>
<text x="98.9" y="130.4">RADD8</text>
<text x="106.8" y="130.5">27</text>
<text x="107.8" y="126.9">6</text>
<text x="107.8" y="128.7">5</text>
<text x="112.4" y="127.8">A6</text>
<text x="112.4" y="129.6">A7</text>
<text x="112.4" y="131.3">A8</text>
<text x="121.7" y="127.8">I/O3</text>
<text x="121.7" y="129.6">I/O4</text>
<text x="121.7" y="131.3">I/O5</text>
<text x="128.2" y="126.9">17</text>
<text x="128.2" y="128.7">18</text>
<text x="128.2" y="130.5">19</text>
<text x="132.7" y="126.8">RDATA3</text>
<text x="132.7" y="128.6">RDATA4</text>
<text x="132.7" y="130.4">RDATA5</text>
<text x="152.2" y="126.8">RADD6</text>
<text x="152.2" y="128.6">RADD7</text>
<text x="152.2" y="130.4">RADD8</text>
<text x="160.3" y="130.5">27</text>
<text x="161.1" y="126.9">6</text>
<text x="161.1" y="128.7">5</text>
<text x="165.8" y="127.8">A6</text>
<text x="165.8" y="129.6">A7</text>
<text x="165.8" y="131.3">A8</text>
<text x="175" y="127.8">I/O3</text>
<text x="175" y="129.6">I/O4</text>
<text x="175" y="131.3">I/O5</text>
<text x="181.6" y="126.9">17</text>
<text x="181.6" y="128.7">18</text>
<text x="181.6" y="130.5">19</text>
<text x="186" y="126.8">RDATA3</text>
<text x="186" y="128.6">RDATA4</text>
<text x="186" y="130.4">RDATA5</text>
<text x="205.7" y="126.8">RADD6</text>
<text x="205.7" y="128.6">RADD7</text>
<text x="205.7" y="130.4">RADD8</text>
<text x="213.6" y="130.5">27</text>
<text x="214.5" y="126.9">6</text>
<text x="214.5" y="128.7">5</text>
<text x="219.1" y="127.8">A6</text>
<text x="219.1" y="129.6">A7</text>
<text x="219.1" y="131.3">A8</text>
<text x="228.3" y="127.8">I/O3</text>
<text x="228.3" y="129.6">I/O4</text>
<text x="228.3" y="131.3">I/O5</text>
<text x="234.9" y="126.9">17</text>
<text x="234.9" y="128.7">18</text>
<text x="234.9" y="130.5">19</text>
<text x="239.4" y="126.8">RDATA3</text>
<text x="239.4" y="128.6">RDATA4</text>
<text x="239.4" y="130.4">RDATA5</text>
<text x="279.8" y="131.2">B</text>
<text x="45.5" y="132.2">RADD9</text>
<text x="45.5" y="134">RADD10</text>
<text x="45.5" y="135.7">RADD11</text>
<text x="45.5" y="137.5">RADD12</text>
<text x="53.5" y="132.3">26</text>
<text x="53.5" y="134">23</text>
<text x="53.5" y="135.8">25</text>
<text x="54.4" y="137.6">4</text>
<text x="59" y="133.1">A9</text>
<text x="59" y="134.9">A10</text>
<text x="59" y="136.7">A11</text>
<text x="68.2" y="133.1">I/O6</text>
<text x="68.2" y="134.9">I/O7</text>
<text x="74.8" y="132.3">20</text>
<text x="74.8" y="134">21</text>
<text x="79.3" y="132.2">RDATA6</text>
<text x="79.3" y="134">RDATA7</text>
<text x="98.9" y="132.2">RADD9</text>
<text x="98.9" y="134">RADD10</text>
<text x="98.9" y="135.7">RADD11</text>
<text x="98.9" y="137.5">RADD12</text>
<text x="106.8" y="132.3">26</text>
<text x="106.8" y="134">23</text>
<text x="106.8" y="135.8">25</text>
<text x="107.8" y="137.6">4</text>
<text x="112.4" y="133.1">A9</text>
<text x="112.4" y="134.9">A10</text>
<text x="112.4" y="136.7">A11</text>
<text x="121.7" y="133.1">I/O6</text>
<text x="121.7" y="134.9">I/O7</text>
<text x="128.2" y="132.3">20</text>
<text x="128.2" y="134">21</text>
<text x="132.7" y="132.2">RDATA6</text>
<text x="132.7" y="134">RDATA7</text>
<text x="152.2" y="132.2">RADD9</text>
<text x="152.2" y="134">RADD10</text>
<text x="152.2" y="135.7">RADD11</text>
<text x="152.2" y="137.5">RADD12</text>
<text x="160.3" y="132.3">26</text>
<text x="160.3" y="134">23</text>
<text x="160.3" y="135.8">25</text>
<text x="161.1" y="137.6">4</text>
<text x="165.8" y="133.1">A9</text>
<text x="165.8" y="134.9">A10</text>
<text x="165.8" y="136.7">A11</text>
<text x="175" y="133.1">I/O6</text>
<text x="175" y="134.9">I/O7</text>
<text x="181.6" y="132.3">20</text>
<text x="181.6" y="134">21</text>
<text x="186" y="132.2">RDATA6</text>
<text x="186" y="134">RDATA7</text>
<text x="205.7" y="132.2">RADD9</text>
<text x="205.7" y="134">RADD10</text>
<text x="205.7" y="135.7">RADD11</text>
<text x="205.7" y="137.5">RADD12</text>
<text x="213.6" y="132.3">26</text>
<text x="213.6" y="134">23</text>
<text x="213.6" y="135.8">25</text>
<text x="214.5" y="137.6">4</text>
<text x="219.1" y="133.1">A9</text>
<text x="219.1" y="134.9">A10</text>
<text x="219.1" y="136.7">A11</text>
<text x="228.3" y="133.1">I/O6</text>
<text x="228.3" y="134.9">I/O7</text>
<text x="234.9" y="132.3">20</text>
<text x="234.9" y="134">21</text>
<text x="239.4" y="132.2">RDATA6</text>
<text x="239.4" y="134">RDATA7</text>
<text x="45.5" y="139.3">RADD13</text>
<text x="45.5" y="141.1">RADD14</text>
<text x="45.5" y="142.8">RADD15</text>
<text x="53.5" y="139.4">28</text>
<text x="53.5" y="142.9">31</text>
<text x="54.4" y="141.2">3</text>
<text x="59" y="138.4">A12</text>
<text x="59" y="140.2">A13</text>
<text x="59" y="142">A14</text>
<text x="59" y="143.8">A15</text>
<text x="98.9" y="139.3">RADD13</text>
<text x="98.9" y="141.1">RADD14</text>
<text x="98.9" y="142.8">RADD15</text>
<text x="106.8" y="139.4">28</text>
<text x="106.8" y="142.9">31</text>
<text x="107.8" y="141.2">3</text>
<text x="112.4" y="138.4">A12</text>
<text x="112.4" y="140.2">A13</text>
<text x="112.4" y="142">A14</text>
<text x="112.4" y="143.8">A15</text>
<text x="152.2" y="139.3">RADD13</text>
<text x="152.2" y="141.1">RADD14</text>
<text x="152.2" y="142.8">RADD15</text>
<text x="160.3" y="139.4">28</text>
<text x="160.3" y="142.9">31</text>
<text x="161.1" y="141.2">3</text>
<text x="165.8" y="138.4">A12</text>
<text x="165.8" y="140.2">A13</text>
<text x="165.8" y="142">A14</text>
<text x="165.8" y="143.8">A15</text>
<text x="205.7" y="139.3">RADD13</text>
<text x="205.7" y="141.1">RADD14</text>
<text x="205.7" y="142.8">RADD15</text>
<text x="213.6" y="139.4">28</text>
<text x="213.6" y="142.9">31</text>
<text x="214.5" y="141.2">3</text>
<text x="219.1" y="138.4">A12</text>
<text x="219.1" y="140.2">A13</text>
<text x="219.1" y="142">A14</text>
<text x="219.1" y="143.8">A15</text>
<text x="45.5" y="144.6">RADD16</text>
<text x="45.5" y="146.4">RADD17</text>
<text x="45.5" y="148.2">RADD18</text>
<text x="53.5" y="146.5">30</text>
<text x="54.4" y="144.7">2</text>
<text x="54.4" y="148.3">1</text>
<text x="59" y="145.6">A16</text>
<text x="59" y="147.3">A17</text>
<text x="59" y="149.1">A18</text>
<text x="98.9" y="144.6">RADD16</text>
<text x="98.9" y="146.4">RADD17</text>
<text x="98.9" y="148.2">RADD18</text>
<text x="106.8" y="146.5">30</text>
<text x="107.8" y="144.7">2</text>
<text x="107.8" y="148.3">1</text>
<text x="112.4" y="145.6">A16</text>
<text x="112.4" y="147.3">A17</text>
<text x="112.4" y="149.1">A18</text>
<text x="152.2" y="144.6">RADD16</text>
<text x="152.2" y="146.4">RADD17</text>
<text x="152.2" y="148.2">RADD18</text>
<text x="160.3" y="146.5">30</text>
<text x="161.1" y="144.7">2</text>
<text x="161.1" y="148.3">1</text>
<text x="165.8" y="145.6">A16</text>
<text x="165.8" y="147.3">A17</text>
<text x="165.8" y="149.1">A18</text>
<text x="183" y="144.7">+5V</text>
<text x="205.7" y="144.6">RADD16</text>
<text x="205.7" y="146.4">RADD17</text>
<text x="205.7" y="148.2">RADD18</text>
<text x="213.6" y="146.5">30</text>
<text x="214.5" y="144.7">2</text>
<text x="214.5" y="148.3">1</text>
<text x="219.1" y="145.6">A16</text>
<text x="219.1" y="147.3">A17</text>
<text x="219.1" y="149.1">A18</text>
<text x="45.5" y="151.7">nRCS9</text>
<text x="45.5" y="153.5">nRRD</text>
<text x="45.5" y="155.3">nRWR</text>
<text x="53.5" y="151.8">22</text>
<text x="53.5" y="155.4">29</text>
<text x="53.5" y="153.6">24</text>
<text x="59" y="152.7">CS</text>
<text x="59" y="154.4">OE</text>
<text x="98.9" y="151.7">nRCS11</text>
<text x="98.9" y="153.5">nRRD</text>
<text x="98.9" y="155.3">nRWR</text>
<text x="106.8" y="151.8">22</text>
<text x="106.8" y="155.4">29</text>
<text x="106.8" y="153.6">24</text>
<text x="112.4" y="152.7">CS</text>
<text x="112.4" y="154.4">OE</text>
<text x="152.2" y="153.5">nRRD</text>
<text x="152.2" y="155.3">nRWR</text>
<text x="152.2" y="151.7">nRCS13</text>
<text x="160.3" y="151.8">22</text>
<text x="160.3" y="155.4">29</text>
<text x="160.3" y="153.6">24</text>
<text x="165.8" y="152.7">CS</text>
<text x="165.8" y="154.4">OE</text>
<text x="186.9" y="150.9">4u7F 25V</text>
<text x="205.7" y="151.7">nRCS15</text>
<text x="205.7" y="153.5">nRRD</text>
<text x="205.7" y="155.3">nRWR</text>
<text x="213.6" y="151.8">22</text>
<text x="213.6" y="155.4">29</text>
<text x="213.6" y="153.6">24</text>
<text x="219.1" y="152.7">CS</text>
<text x="219.1" y="154.4">OE</text>
<text x="59" y="156.2">WE</text>
<text x="64.6" y="161.9" transform="rotate(-90 64.6 161.9)">16</text>
<text x="65.5" y="156.4" transform="rotate(-90 65.5 156.4)">GND</text>
<text x="112.4" y="156.2">WE</text>
<text x="118" y="161.9" transform="rotate(-90 118 161.9)">16</text>
<text x="118.9" y="156.4" transform="rotate(-90 118.9 156.4)">GND</text>
<text x="165.8" y="156.2">WE</text>
<text x="171.4" y="161.9" transform="rotate(-90 171.4 161.9)">16</text>
<text x="172.3" y="156.4" transform="rotate(-90 172.3 156.4)">GND</text>
<text x="219.1" y="156.2">WE</text>
<text x="224.8" y="161.9" transform="rotate(-90 224.8 161.9)">16</text>
<text x="225.6" y="156.4" transform="rotate(-90 225.6 156.4)">GND</text>
<text x="183.4" y="171.4">Name</text>
<text x="195.8" y="171.4">Date</text>
<text x="207.4" y="170.4">StarLite Design. S.Peacock</text>
<text x="207.4" y="172.2">5 Countess Close</text>
<text x="168.2" y="175.8">Designed:</text>
<text x="168.2" y="179.3">Drawn:</text>
<text x="178.1" y="179.3">S. Peacock</text>
<text x="193.1" y="179.3">17 July 2004</text>
<text x="207.4" y="174">Maupuia</text>
<text x="207.4" y="175.8">Wellington</text>
<text x="207.4" y="177.6">New Zealand</text>
<text x="7.8" y="180.4">A</text>
<text x="168.2" y="182.9">Checked:</text>
<text x="280" y="180.4">A</text>
<text x="168.2" y="186.5">Approved:</text>
<text x="203.8" y="190.9">Size.</text>
<text x="205.7" y="188.2">© 2003, StarLite Design.</text>
<text x="211" y="190.9">Part No.</text>
<text x="237.7" y="190.9">DWG No.</text>
<text x="273.2" y="190.9">Rev.</text>
<text x="168.2" y="193.6">PCB Rev:</text>
<text x="168.2" y="196.3">File Name.</text>
<text x="203.8" y="192.7">A3</text>
<text x="237.7" y="192.7">AMSATZL-2004031201</text>
<text x="237.7" y="196.3">Date &amp; Time.</text>
<text x="259.8" y="196.3">Sheet.</text>
<text x="273.2" y="192.7">A00</text>
<text x="23.3" y="202.5">1</text>
<text x="57.6" y="202.5">2</text>
<text x="91.9" y="202.5">3</text>
<text x="126.2" y="202.5">4</text>
<text x="160.6" y="202.5">5</text>
<text x="168.2" y="198.9">F:\Kiwi-sat\RamDisk.ddb - Documents\RamBank2.sch</text>
<text x="194.9" y="202.5">6</text>
<text x="229.3" y="202.5">7</text>
<text x="237.7" y="198.9">20-Jul-2004</text>
<text x="251" y="198.9">22:07:49</text>
<text x="263.7" y="202.5">8</text>
<text x="264.3" y="198.9">4</text>
<text x="267.9" y="198.9">of</text>
<text x="270.5" y="198.9">5</text>
</g>
</svg>
